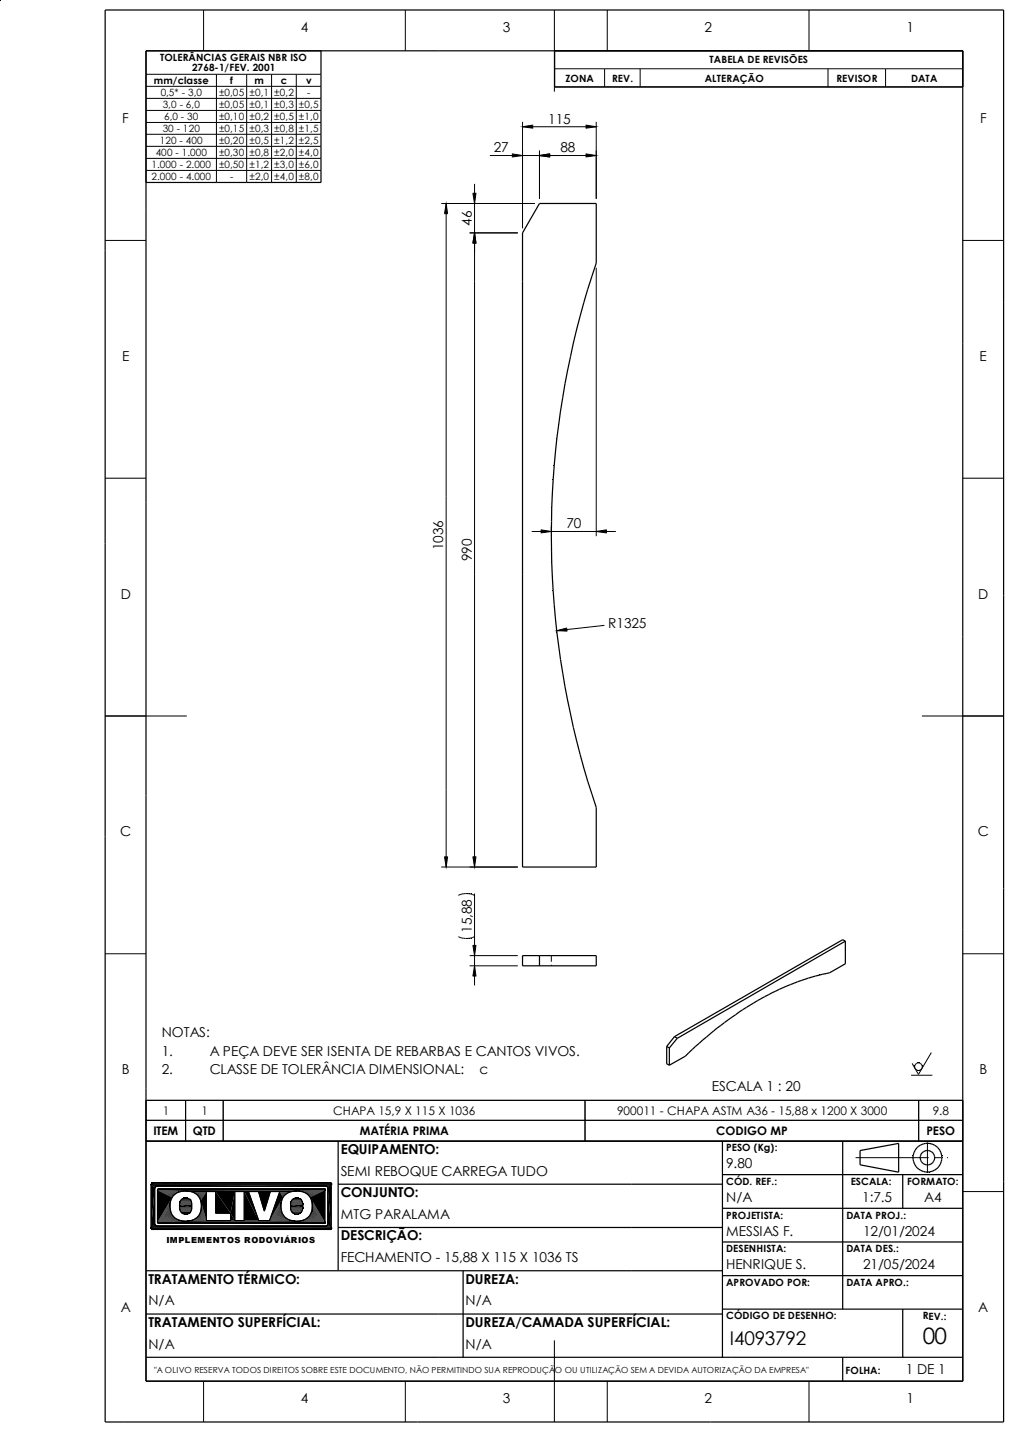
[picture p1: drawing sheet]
<svg xmlns="http://www.w3.org/2000/svg" width="210mm" height="297mm" viewBox="0 0 210 297" stroke-linecap="round" stroke-linejoin="round" font-family="sans-serif">
<g fill="none" stroke="#000" stroke-width=".21">
<path d="M30.3 15.4h36.2M30.3 17.9h36.2M42.2 2.1v8.4M44.9 15.4v22.4M51.1 15.4v22.4M56.3 15.4v22.4M61.4 15.4v22.4M84 2.1v8.4M114.9 2.1v16.9M115 10.5h84.6v7.5h-84.6M115 14.3h84.6M125.3 14.3v3.7"/>
<path d="M125.9 2.1v8.4M132.7 14.3v3.7M167.7 2.1v8.4M171.7 14.3v3.7M183.6 14.3v3.7M30.3 20.4h36.2M30.3 22.9h36.2M30.3 25.4h36.2M30.3 27.9h36.2M30.3 30.4h36.2M30.3 32.9h36.2M30.3 35.3h36.2"/>
<path d="M98.4 38.1v141.7M101.6 32.3h22M106.2 31.9l2.1 .4-2.1 .3zM108.3 26.3l2.1-.3v.6zM108.3 25.3v22M108.3 26.3h15.3M111.8 32.3l2.2-.4v.7zM111.8 31.2v10M121.5 31.9l2.1 .4-2.1 .3zM121.5 26l2.1 .3-2.1 .3zM123.6 25.3v15.9M21.8 49.9h8.5"/>
<path d="M91.5 42.2h19.4M92.5 42.2l.3 2.1h-.6zM92.5 42.2v137.6M97.4 48.3h10M98 40.1h.7l-.3 2.1zM98.4 48.3l.3 2.1h-.7zM123.6 55.5v55.7M199.6 49.9h8.5M21.8 99.2h8.5M199.6 99.2h8.5M110.2 110.2h17.5M112.2 109.9l2.1 .3-2.1 .3z"/>
<path d="M114.3 109.2v.8M123.6 110.2l2.1-.3v.6zM115.4 130.8l2.1-.5 .1 .6zM125.3 129.7l-9.9 1.1M21.8 148.5h16.9M191.1 148.5h17M91.5 179.8h15.9M92.2 177.7h.6l-.3 2.1zM98 177.7h.7l-.3 2.1zM21.8 197.8h8.5M95 194.3l.8 .3h.7h1.2l.7-.3M95 185.7l.8-.3 .7-.1 1.2 .1 .7 .3"/>
<path d="M97.4 198.2h10M98 196.1h.7l-.3 2.1zM98.4 185.3v19.1M114.3 198.2v1.3M199.6 197.8h8.5M97.4 200.3h10M98.4 200.3l.3 2.1h-.7zM114.3 200.1v.2M193.1 218.3l-2.7 4.5-1.3-2.2M30.3 228.2h169.3v8.5h-169.3zM30.3 232.4h169.3M38.5 228.2v8.5"/>
<path d="M46.3 228.2v8.5M121.3 228.2v8.5M188.9 223h4.4M190.5 228.2v8.5M192.3 236.9v6.4M31.3 254.8h.1M31.3 254.7h.1M31.3 245.7h.1M31.3 245.6h.1M31.3 254.7h37.4M31.3 245.6h37.4M31.3 245.7h37.4"/>
<path d="M31.4 254.8h.1M31.4 245.5h.1M31.4 254.8h37.2M31.4 245.5h37.2M31.4 254.9h.1M31.4 245.4h.1M31.4 254.9h37.2M31.4 245.4l-.1 .3M31.4 254.8v.1M31.4 245.4v.1M31.5 254.9h37M31.5 254.9l.2 .1"/>
<path d="M31.5 254.9h.1M31.5 245.4h.1M31.5 255h.1M31.6 245.3h.1M31.6 255h36.9M31.6 255h.1M31.7 255h.1M31.7 245.3l-.3 .1M32.1 246.3h.1M32.1 246.4h.1M32.1 254h.1M32.1 253.9l.1 .2"/>
<path d="M32.1 254v.1M32.1 246.2h.1M32.1 254.1h.1M32.1 246.2v7.8M32.2 246.2h.1M32.2 254.1h.1M32.2 254.1l.2 .2M32.2 246.2h-.1M32.2 254.1v.1M32.2 246.1h.1M32.2 246.1l-.1 .3M32.2 254.2l35.5 .1"/>
<path d="M32.2 246.1v.1M32.3 246.1h.1M32.3 254.2h.1M32.3 246.1h-.1M32.3 254.3h.1M32.4 246h.1M32.4 254.3h.1M32.4 246l-.2 .1M32.6 253.6h.1M32.6 253.5h.1M32.6 246.8h.1M32.6 246.7h.1"/>
<path d="M32.6 247h34.8M32.6 246.7h34.8M32.6 246.8h34.8M32.6 253.4h34.8M32.6 253.6h34.8M32.6 253.5h34.8M32.6 253.5l.1 .2M32.6 246.7v6.9M32.7 253.6h.1M32.7 246.7h.1M32.7 246.7h34.6M32.7 246.7l-.1 .1"/>
<path d="M32.7 253.6v.1M32.7 253.7h.1M32.7 253.7h.2M32.7 246.6v.1M32.8 253.7h.1M32.8 246.6h.1M32.8 253.7h34.4M32.8 246.6h34.4M32.9 253.7h.1M32.9 246.6h.1M32.9 246.6l-.2 .1M35.3 250.8l.2 .7"/>
<path d="M35.3 249.3v1.5M35.5 251.5l.6 1M35.5 248.8l-.2 .5M36.1 252.5l.4 .3M36.1 247.8l-.6 1M36.1 247.8l-.3 .4M36.5 252.8l.6 .3M36.6 247.4l-.5 .4M37.1 253.1l.6 .1M37.2 249.7h2.6M37.2 250.5h2.6M37.2 250.6h2.6"/>
<path d="M37.2 249.8v.7M37.2 250.5l.1 .4M37.3 249.4h2.4M37.3 249.5h2.5M37.3 249.6h2.5M37.3 249.7h2.5M37.3 250.6h2.5M37.3 250.7h2.5l-.1 .3M37.3 250.7h2.5M37.3 250.8h2.5M37.3 250.8h2.4M37.3 250.9h2.4"/>
<path d="M37.3 250.8v.2M37.3 250.9v.2M37.3 249.5v.2M37.3 249.7l-.1 .1M37.3 249.3h2.4M37.3 249.3l-.1 .6h2.6M37.3 251h2.4M37.3 251l.1 .2M37.3 251h.1M37.3 249.4v.1M37.3 249.2h2.3M37.3 249.2h2.4"/>
<path d="M37.3 251.1h2.4M37.3 251.1l.1 .1M37.3 249.2v.2M37.4 249.1h2.2M37.4 249.1h2.2l.1 .1M37.4 251.2h2.2M37.4 249.1l-.1 .2M37.4 251.2l.3 .4M37.4 249.1h.1M37.4 251.2h.1M37.4 249h2.1zM37.4 251.3h2.2"/>
<path d="M37.4 251.3h2.1M37.4 251.2l.1 .2M37.4 249l-.1 .2M37.4 251.2v.1M37.5 251.4h2M37.5 251.4h.1M37.5 248.9v.1M37.5 251.4a1.53 1.53 0 0 0 1.4 .4l.6-.4M37.7 253.2h24.4M37.7 248.7l-.3 .4M37.7 253.2h1.5M37.7 248.8l-.2 .1"/>
<path d="M37.7 248.7v.1M37.8 251.6h.1M37.8 251.6l.1 .1M37.8 248.7h-.1M37.8 248.7h.1M37.8 251.7h.1M37.8 248.6h.1M37.8 247.1l-1.2 .3M37.8 247.1h24.5M37.8 247.1h1.5M37.9 248.6l-.2 .1M37.9 251.7l.6 .1 .6-.1"/>
<path d="M37.9 251.7l.1 .1M37.9 248.6l-.1 .1M38.1 248.5l1 .1M38.1 248.5l-.2 .1M38.8 253.3h22.4M38.8 248.5l.3 .1M38.9 253.2l-.1 .1M39 247.1h.2M39.1 251.7h.1M39.1 248.6l.1 .1M39.2 248.7h.1M39.2 248.7l.4 .3"/>
<path d="M39.3 251.6h.1M39.3 247.1h21.3M39.3 251.6l-.2 .1M39.3 247.1l.6 .1 1 .6M39.3 247.1h.1M39.3 248.8h.1M39.3 251.5h.1M39.4 248.8h.1M39.4 251.5h.1M39.5 248.9h.1M39.5 247.1l3.3 .1M39.5 247.2h3.3"/>
<path d="M39.5 251.3v.1M39.6 249l.1 .3M39.6 249v.2M39.6 251.2l-.1 .2M39.6 251.2l-.1 .1M39.7 249.2l-2.4 .1M39.7 249.2v.1M39.7 251.1l-.1 .1M39.7 249.3h.1M39.7 249.3l.1 .3h-2.5M39.7 251l-.1 .2M39.7 249.3v.2"/>
<path d="M39.7 250.9v.1M39.7 251v.1M39.7 249.5h.1M39.8 250.5h-2.6l.1 .3M39.8 253.1h3M39.8 249.5v1.3M39.8 250.8l-.1 .1M39.9 253.1l-.7 .1M39.9 253.1l-.3 .1M40 247.3h.1M40.1 253h2.7M40.2 247.4l.2 .1"/>
<path d="M40.3 252.9l-.4 .2M40.5 247.5l.4 .3M40.9 247.8l.4 .5M41.2 252.1l-.9 .8M41.3 248.3l.2 .5M41.5 248.8l.2 1.3v.9M41.5 248.8l.2 1v1.2M41.7 251l-.5 1.1M41.7 251l-.2 .5M42.8 247.1v6.1M44.7 247.1v4.5h3.1v1.6h-8.4M48.7 247.1v6.1h1.9v-6.1"/>
<path d="M51.5 247.1l2.1 6.1 6.9-.1M53.6 247.1l1.2 4.1 1.2-4.1M55.9 253.1l4.7 .1M55.9 253h4M58 247.1l-2.1 6.1M58.3 250.8l.2 .7M58.3 249.3v1.5M58.5 251.5l.2 .5M58.5 248.8l-.2 .5M58.7 252l.5 .6 .9 .5M58.7 252l.4 .5 .9 .5M58.8 248.2l-.3 .6"/>
<path d="M59.1 247.8l-.3 .4M59.6 247.4l-.5 .4M60.1 247.2h-2.1M60.1 253.1l.6 .1M60.1 247.2l-.5 .2M60.1 253.1h.1M60.2 249.5h2.5M60.2 249.6h2.5M60.2 249.7h2.6M60.2 250.5h2.6l-.1 .2M60.2 250.5h2.6M60.2 250.6h2.6"/>
<path d="M60.2 250.7h2.6M60.2 250.7h2.5M60.2 250.8h2.5M60.2 249.6v1.2M60.2 250.8l.1 .2M60.2 247.2h-.1M60.3 249.3h2.4M60.3 249.4h2.4h-2.4M60.3 249.4h2.4M60.3 250.8h2.4M60.3 250.9h2.4l-2.4 .1M60.3 251h.1"/>
<path d="M60.3 249.3l-.1 .3M60.3 249.2h2.4M60.3 249.3l-.1 .3h2.6M60.3 251h2.4M60.3 251.1h2.4M60.3 251l.1 .2M60.3 251.1l.1 .1M60.3 249.2v.1M60.3 251v.1M60.3 249.3h.1M60.4 249.1h2.2M60.4 249.2h2.3"/>
<path d="M60.4 251.2h2.2M60.4 251.2h.1M60.4 249.1l-.1 .1M60.4 251.3h2.2M60.4 251.2l2.2 .1M60.4 249.1l-.1 .2M60.4 251.2l.1 .2M60.4 251.2l.7 .6h.8l.4-.2M60.4 249.1h.1M60.5 251.4h2M60.5 247.2h-2.5M60.5 251.4h.1"/>
<path d="M60.5 248.9l-.1 .2M60.6 247.1l-.2 .1M60.6 251.5h.1M60.6 248.8h.1M60.7 251.6h.1M60.7 253.2h-21.5M60.7 248.7l-.2 .3M60.7 253.2h1.4M60.7 253.2h.1M60.8 251.6l.2 .1M60.8 247.1l-.7 .1M60.8 247.1h1.5"/>
<path d="M61 248.6l-.3 .1M61 251.7l.5 .1 .6-.1M61 247.1h-.2M61 248.6h.1M61 251.7v.1M61.1 253.2l.1 .1M61.2 248.5h.6M61.2 248.5l-.2 .1M61.2 248.5l-.5 .2M61.8 248.5l.3 .1M61.8 248.5l.7 .4M62 248.6h.1"/>
<path d="M62.1 248.6l.2 .1M62.1 251.7l-.1 .1M62.3 248.7h.1M62.3 247.1l.6 .1M62.3 251.6l-.2 .1M62.3 248.8h.1M62.4 248.8l.2 .2M62.4 251.4l-.1 .2M62.5 249h-2l-.1 .1M62.5 249h.1M62.5 251.4h-.1M62.5 248.9v.1"/>
<path d="M62.6 249h-2.2l2.2 .1M62.6 249l.1 .3M62.6 249h.1M62.6 251.2v.1M62.6 249v.1M62.6 251.2l-.2 .2M62.6 249.1l.1 .2M62.6 251.2h.1M62.6 251.2l-.1 .2M62.7 251.1h-2.4M62.7 249.2h.1M62.7 251l-.1 .2"/>
<path d="M62.7 249.3v.3M62.7 249.3l.1 .3M62.7 249.6l.1 .3h-2.6M62.7 250.7v.3M62.8 249.6v1.1M62.8 250.7h-.1M62.9 247.2a2.54 2.54 0 0 1 1.6 1.6M62.9 247.2l.9 .5 .5 .5 .2 .6M63.4 252.9l-1.3 .3M64.2 252.1l-.8 .8M64.5 251.6l-.2 .3M64.5 248.8l.2 .7"/>
<path d="M64.7 251l-.5 1.2-.8 .7M64.7 249.5v1.5M64.7 251l-.2 .5M67.1 246.6h.1M67.1 246.6l.2 .1M67.2 253.7h.1M67.2 246.6h.1M67.3 253.7h.1M67.3 246.6h.1M67.3 253.7h-.1M67.3 246.6v.1M67.3 253.6h.1"/>
<path d="M67.3 246.7h.1M67.3 253.6l-34.6 .1M67.3 253.6l-.2 .1M67.3 246.7l.1 .1M67.3 246.7v7M67.4 253.5h.1M67.4 246.7h.1M67.4 246.8h.1M67.4 253.5l-.1 .1M67.6 254.3h.1M67.6 246l.3 .2M67.6 246h.1"/>
<path d="M67.6 246l-35.3 .1M67.7 254.3h.1M67.7 254.2h.1M67.7 246.1h.1M67.8 254.2h.1M67.8 246.1h.1M67.8 254.2l-.2 .1M67.8 254.2l-.1 .1M67.9 254.1h.1M67.9 246.2h.1M67.9 246.2v.2M67.9 254.1l-.1 .1"/>
<path d="M67.9 246.2v.1M67.9 254h.1M67.9 246.3h.1M67.9 246.3v7.8M67.9 246.4h.1M67.9 253.9l-.1 .3M68.3 255h.1M68.3 245.3h.1M68.3 245.3h-36.7M68.3 245.3l.2 .1M68.4 255h.1M68.4 245.3h.1"/>
<path d="M68.5 255h.1M68.5 245.3h.1M68.5 245.3l-37 .1M68.5 255h-.1M68.5 245.3v.1M68.5 245.4h.1M68.5 254.9h.1M68.5 245.4l.2 .3M68.6 254.9h.1M68.6 245.4h.1M68.6 254.9l.1-.2h-37.4l.2 .2M68.6 245.4h-37.1"/>
<path d="M68.6 245.4h-37.2M68.6 254.9l-.3 .1M68.6 254.8h.1M68.6 245.5h.1M68.6 254.8l-.1 .2M68.7 254.7h.1M68.7 245.5h.1M68.7 245.6h.1M68.7 245.7h.1M68.7 245.5v9.3h-37.4M68.7 245.5h-37.4v9.3M177.4 240.1h15.1"/>
<path d="M193.8 240.1h1.3M196.3 240.1h.1M199.6 247.1h8.5M114.9 278v16.9M42.2 286.5v8.4M84 286.5v8.4M125.9 286.5v8.4M167.7 286.5v8.4"/>
<circle cx="190.4" cy="221.2" r=".79"/>
</g>
<g fill="#000">
<path d="M106.2 32.6l-.1 .1zM106.1 32.6v.1zM106.1 31.8l.1 .1zM106.1 31.8h.2zM108.3 26.3l2.1-.3v.6zM106.2 31.9l2.1 .4-2.1 .3zM108.3 32.2l.6 .1zM108.3 32.3h.6zM107.8 26.3l.5 .1zM107.8 26.3l.5-.1zM110.4 26l.1-.1zM110.4 26.6l.1 .1z"/>
<path d="M111.8 32.3l2.2-.4v.7zM111.3 32.3h.5zM111.3 32.3l.5-.1zM114 31.9v-.1zM114 32.6v.1zM121.5 32.6l-.1 .1zM121.4 32.6v.1zM121.4 31.8l.1 .1zM121.5 26.6l-.1 .1zM121.4 26.6v.1zM121.4 25.9l.1 .1zM121.5 26l2.1 .3-2.1 .3z"/>
<path d="M121.5 31.9l2.1 .4-2.1 .3zM123.6 32.2l.6 .1zM123.6 32.3h.6zM123.6 26.2l.6 .1zM123.6 26.3h.6zM92.1 44.4l.1-.1zM92.5 42.2l.3 2.1h-.6zM92.5 41.7l-.1 .5zM92.5 41.7l.1 .5zM92.8 44.3l.1 .1zM98 50.4v.1zM98 40v.1z"/>
<path d="M98 40.1h.7l-.3 2.1zM98.4 48.3l.3 2.1h-.7zM98.4 47.8l-.1 .5zM98.4 47.8l.1 .5zM98.4 42.2v.6zM98.3 42.2l.1 .6zM98.7 50.4l.1 .1zM98.7 40h.1zM98.7 40.1l.1-.1zM122.6 57.2l.1 .1zM117 79.5l.1 .1zM117.6 76.8h.1z"/>
<path d="M118.2 73.9l.1 .1zM118.7 71.1h.2zM119.4 68.3h.1zM120.1 65.5l.2 .1zM120.9 62.7l.1 .1zM114.6 99.5h.1zM114.8 96.6h.1zM115 93.8h.1zM115.3 90.9h.1zM115.7 88.1h.1zM116.1 85.2l.1 .1zM116.5 82.4h.2z"/>
<path d="M112.1 110.6h.1zM112.1 109.8l.1 .1zM112.1 109.8h.1zM112.2 109.9l2.1 .3-2.1 .3zM114.3 110.2h.6zM114.2 111h.1zM114.2 108.1l.1 .1zM114.2 113.9h.1zM114.3 105.3h.1zM114.3 116.8h.1zM114.4 102.4h.1zM114.4 119.6h.1z"/>
<path d="M123.6 110.2l2.1-.3v.6zM123.1 110.2l.5 .1zM123.1 110.2h.5zM125.7 109.8h.1zM125.7 109.9l.1-.1zM125.7 110.5l.1 .1zM114.6 122.5h.1zM114.8 125.4l.1-.1zM115 128.2h.1zM115.4 130.8l2.1-.5 .1 .6zM114.9 130.9l.5-.1zM115.3 131.1h.1z"/>
<path d="M115.7 133.9h.1zM116.1 136.8h.1zM116.5 139.7l.2-.1zM117.5 130.3l.1-.1zM117.6 130.9v.1zM117 142.5h.1zM117.6 145.3h.1zM118.2 148.1h.1zM118.7 150.9h.2zM119.4 153.7h.1zM120.1 156.5h.2zM120.9 159.3h.1z"/>
<path d="M92.1 177.6l.1 .1zM92.2 177.7h.6l-.3 2.1zM92.5 179.8v.6zM92.4 179.8l.1 .6zM92.8 177.6h.1zM92.8 177.7l.1-.1zM98 177.6v.1zM98 177.7h.7l-.3 2.1zM98.4 179.8v.6zM98.3 179.8l.1 .6zM98.7 177.6h.1zM98.7 177.7l.1-.1z"/>
<path d="M122.6 164.8l.1-.1zM98 196v.1zM98 196.1h.7l-.3 2.1zM98.4 198.2v.6zM98.3 198.2l.1 .6zM98.7 196h.1zM98.7 196.1l.1-.1zM98 202.4v.1zM98.4 200.3l.3 2.1h-.7zM98.4 199.8l-.1 .5zM98.4 199.8l.1 .5zM98.7 202.4l.1 .1z"/>
<path d="M142.7 218.3l.1 .1zM143.4 217.6l.1 .1zM144.1 216.9l.1 .1zM144.9 216.3l.1 .1zM144.9 216.2l.1 .2zM145.6 215.6l.1 .1zM146.4 215l.1 .1zM147.1 214.4l.1 .1zM147.9 213.7l.1 .1zM149.4 212.6v.1zM150.1 212l.1 .1zM150.9 211.5h.1z"/>
<path d="M150.9 211.4l.1 .1zM151.6 210.9l.1 .1zM152.4 210.4l.1 .1zM154.7 208.8v.2zM155.4 208.4l.1 .1zM156.2 207.9l.1 .1zM157.7 207l.1 .1zM158.5 206.6v.1zM159.3 206.2v.1zM160.8 205.4v.2zM161.5 205.1l.1 .1zM162.3 204.7v.2z"/>
<path d="M163.1 204.4v.1zM163.8 204.1l.1 .1zM164.5 203.8l.1 .1zM165.3 203.5l.1 .1zM166.1 203.2v.2zM166.8 203l.1 .1zM167.6 202.7v.2zM168.3 202.5l.1 .1zM169 202.3l.1 .1zM169.8 202.1v.2zM171.2 201.8l.1 .1zM189.2 239.7h.1z"/>
<path d="M189.3 239.3l.1 .1zM189.4 238.9l.1 .1zM189.6 238.5l.1 .1zM189.9 221.8l-.1 .1zM189.8 238.2l.1 .1zM190 221.9l-.1 .1zM189.9 220.5l.1 .1zM190.1 237.9l.1 .1zM190.4 237.7h.1zM190.8 221.9l.1 .1zM190.7 237.4l.1 .1zM190.7 239.8l.1 .1z"/>
<path d="M190.8 239.6h.1zM191 221.8l.1 .1zM191.1 237.2v.2zM191 239.1h.1zM191.2 238.9l.1 .1zM191.5 237.1v.1zM191.5 238.7v.1zM191.7 238.6l.1 .1zM191.9 237v.2zM192 238.5v.1zM192.3 237v.2zM192.3 238.5v.1z"/>
<path d="M192.5 238.5v.1zM192.6 238.5l-.1 .1zM192.7 237v.2zM192.8 238.6v.1zM193.1 237.1l-.1 .1zM193.1 238.7l-.1 .1zM193.3 238.9v.1zM193.5 237.2l-.1 .2zM193.4 239.1h.1zM193.5 239.4l.2-.1zM193.7 239.6h.1zM193.8 237.4v.1z"/>
<path d="M193.8 239.9l.1-.1zM194.1 237.7h.1zM194.4 238l.1-.1zM194.6 238.3l.1-.1zM194.9 238.6l.1-.1zM195 239l.2-.1zM195.2 239.4l.1-.1zM195.2 239.7h.2zM31.3 254.6l.8-.5zM31.3 254.6l.8-.6zM31.3 254.6l.9-.4zM31.3 254.6l.9-.5z"/>
<path d="M31.3 254.6l1.1-.3zM31.3 254.6l1-.4zM31.3 245.7l1 .4zM31.3 245.7l1.1 .3zM31.3 245.7l.8 .6zM32.1 253.9l-.8 .7zM31.3 245.7l.8 .5zM31.3 245.7l.8 .7-.8 8.2zM31.3 245.7l.8 .7zM31.3 245.7l.9 .5zM31.3 245.4h.1zM31.5 254.9l-.1 .1z"/>
<path d="M31.4 245.3l.1 .1zM31.3 254.6l.8-.7zM32.1 246.4v7.5l-.8 .7zM32.1 246.4l-.8 8.2zM31.3 245.7l.9 .4zM32.1 246.1l.1 .1zM32.2 254.1l-.1 .1zM32.2 254.2l-.1 .1zM31.3 254.6l1-.3zM32.6 246.8l3.6 1zM32.6 246.8l3.8 .8zM32.6 246.8l3.9 .7z"/>
<path d="M32.6 246.8l4.1 .6zM32.6 246.8l4.3 .5zM32.6 246.8l3.1 1.6-3.1 5.1zM35.6 248.5l-3 5zM35.4 249l-2.8 4.5zM32.6 246.8l3.2 1.4zM35.5 248.7l-2.9 4.8zM32.6 246.8l3.4 1.1zM32.6 253.5l4.4-.5zM32.6 253.5l4.1-.6zM35.3 250l-2.7 3.5zM35.3 249.6l-2.7 3.9z"/>
<path d="M32.6 253.5l2.7-2.5zM35.3 250.7v.1l-2.7 2.7zM32.6 253.5l3-1.6zM32.6 253.5l2.9-1.9 .1 .1zM32.6 253.5l3.8-.8zM32.6 253.5l3.6-.9zM32.6 253.5l3.3-1.2h.1zM32.6 246.6l.1 .1zM32.8 253.7h-.1zM35.3 249.5l-2.7 4zM35.3 250.5l-2.7 3zM35.3 250.4l-2.7 3.1z"/>
<path d="M35.3 250.3l-2.7 3.2zM35.3 250.1l-2.7 3.4zM35.3 249.9l-2.7 3.6zM35.3 249.7l-2.7 3.8zM35.3 249.3l-2.7 4.2zM35.3 249.2l-2.7 4.3zM35.3 250.8l-2.7 2.7zM35.4 249.1l-2.8 4.4zM32.6 253.5l2.7-2.6v.1zM35.4 248.9l-2.8 4.6zM32.6 253.5l2.7-2.3 .1 .1zM35.5 248.8l-2.9 4.7z"/>
<path d="M32.6 253.5l2.8-2.2zM32.6 253.5l2.8-2.1 .1 .1zM35.6 248.6l-3 4.9zM32.6 253.5l2.9-2zM32.6 253.5l3-1.8zM32.6 253.5l3-1.7zM35.7 248.4l-3.1 5.1zM32.6 246.8l3.1 1.5zM32.6 253.5l3.1-1.4zM32.6 246.8l3.2 1.3zM32.6 246.8l3.3 1.2-.1 .1zM32.6 253.5l3.1-1.4h.1z"/>
<path d="M32.6 253.5l3.3-1.3zM32.6 246.8l3.4 1.2zM32.6 253.5l3.3-1.2zM35.9 247.9l.1 .1zM32.6 246.8l3.5 1-.1 .1zM32.6 253.5l3.4-1.1zM32.6 253.5l3.5-1zM36.1 252.5l-.1 .1zM36.1 247.7l.1 .1zM32.6 246.8l3.7 .9zM36.2 247.6l.1 .1zM32.6 253.5l3.7-.8z"/>
<path d="M32.6 253.5l3.9-.7zM32.6 246.8l4 .6zM32.6 253.5l4-.6zM32.6 253.5l4.2-.6zM32.6 246.8l4.2 .6zM32.6 253.5l4.3-.5zM32.6 246.8l4.4 .5zM32.6 253.5l4.5-.4zM37.2 249.9l2.6 .5h-2.6zM37.5 248.9h2zM37.5 251.4h2zM37.4 248.9l.1 .1z"/>
<path d="M37.5 251.5h1.9zM37.5 251.4v.1zM37.6 248.8h1.8zM37.6 251.5h1.8zM37.6 251.5h1.7zM37.6 251.5l-.1 .1zM37.7 248.7l1.6 .1zM37.7 248.8h1.6zM37.7 251.6h1.6zM37.6 248.7l.1 .1zM37.7 248.7h1.6zM37.7 248.7h1.5z"/>
<path d="M37.8 251.6h1.4zM37.8 248.7h1.4zM37.8 251.7h1.4zM37.8 248.6h1.3zM37.8 248.6l1.4 .1zM37.8 251.7h1.3zM37.9 251.7h1.2zM37.9 251.7l1.1 .1zM37.9 248.6h1.2zM38 251.8h1zM37.9 248.6h1.1zM38 251.8h.9z"/>
<path d="M38 248.5h1zM38.1 251.8h.8zM38 248.5h.9zM38.1 248.5h.8zM38.1 251.8h.7zM38.2 251.8h.6zM38.2 251.8h.5zM38.1 248.5h.7zM38.3 251.8h.4zM38.2 248.5h.6zM38.3 248.5h.4zM38.4 251.8h.2z"/>
<path d="M38.4 248.5h.2zM38.4 248.5h.3zM38.4 251.8h.3zM38.3 248.5h.5zM38 248.6h1zM37.8 251.7l1.4-.1zM37.8 251.6h1.5zM37.7 251.6l1.6-.1zM39.4 251.5h.1zM37.5 251.5l2-.1zM37.2 249.9h2.6v.5zM40.3 252.9h.1z"/>
<path d="M40.6 252.7l2.2 .5zM40.6 247.6l2.2-.5zM40.7 247.6h-.1zM40.7 247.7l2.1-.6zM40.7 252.6l2.1 .6zM40.9 247.8l1.9-.7zM40.9 247.9l1.9-.8zM41 247.8l-.1 .1zM41 252.4l1.8 .8zM41.1 248l1.7-.9-1.7 1zM41.1 252.2l1.7 1zM41.1 252.3l1.7 .9-1.8-.9z"/>
<path d="M41.1 248.1l1.7-1zM41.2 248.2l1.6-1.1zM41.3 248.3l1.5-1.2-1.4 1.3zM41.3 252l1.5 1.2zM41.4 251.8l1.4 1.4zM41.3 251.9l1.5 1.3zM41.4 248.4l1.4-1.3zM41.4 251.7l1.4 1.5zM42.8 247.1l-1.3 1.6zM41.5 251.6l1.3 1.6zM42.8 247.1l-1.3 1.7zM41.6 251.4l1.2 1.8z"/>
<path d="M41.6 251.2l1.2 2zM41.6 251.3l1.2 1.9-1.2-1.8zM41.6 249l1.2 4.2zM42.8 247.1l-1.2 1.9zM41.7 251l1.1 2.2zM41.7 250.8l1.1 2.4zM41.7 249.3l1.1 3.9zM41.7 249.5l1.1 3.7zM41.7 250.3l1.1 2.9zM41.7 250.4l1.1 2.8zM41.7 250.6l1.1 2.6zM41.7 249.8l1.1 3.4z"/>
<path d="M41.7 249.9l1.1 3.3zM41.7 250l1.1 3.2zM41.7 250.7l1.1 2.5zM41.7 251.1l1.1 2.1zM41 247.9l1.8-.8zM41.5 251.5l1.3 1.7zM40.8 247.8l2-.7zM41.4 248.5l1.4-1.4-1.4 1.5zM42.8 247.1v6.1l-1.2-4.2zM42.8 247.1l-1.2 1.8-.1-.1zM41.6 249.1l1.2 4.1zM41.7 249.4l1.1 3.8z"/>
<path d="M41.7 249.6l1.1 3.6zM41.7 250.1l1.1 3.1zM40.9 252.5l1.9 .7-2-.6zM41.2 252.1l1.6 1.1-1.7-1zM40.9 252.5l.1-.1 1.8 .8zM40.7 252.6l2.1 .6-2.2-.5zM44.7 247.1l3.1 4.5h-3.1zM44.7 247.1h4l-.9 4.5zM47.8 251.6l.9 1.6h-.9zM47.9 251.5l-.1 .1zM48.7 247.1v6.1l-.9-1.6zM50.6 247.1l3 6.1h-3z"/>
<path d="M53.6 247.1h2.4l-1.2 4.1zM50.6 247.1h.9l2.1 6.1zM55.9 253.2l2.9-1.1zM55.9 253.2l2.6-1.5zM55.9 253.2l2.5-1.8 .1 .1zM55.9 253.2l2.4-2.2 .1 .2zM58.3 250.7l-2.4 2.5zM58.3 250.3l-2.4 2.9zM58.3 249.9l-2.4 3.3zM58.3 249.5l-2.4 3.7zM58.4 249.1l-2.5 4.1zM58.5 248.8l-2.6 4.4z"/>
<path d="M55.9 253.2l3.5-.5zM55.9 253.2l3.2-.7zM55.9 253.2l3-.9zM58.6 248.5l-2.7 4.7zM58 247.1l.7 1.3-2.8 4.8zM56 247.1l-1.2 4.1zM58 247.1l1.3 .6-.1 .1zM58 247.1l1.4 .5zM58 247.1l1.8 .3zM58 247.1l.8 1v.1zM58 247.1l1.1 .8zM58 247.1l.7 1.2z"/>
<path d="M58.3 250.4l-2.4 2.8zM58.3 250.1l-2.4 3.1zM58.3 250l-2.4 3.2zM58.3 249.7l-2.4 3.5zM58.3 250.5v.2l-2.4 2.5zM58.3 249.6l-2.4 3.6zM58.3 249.3l-2.4 3.9zM55.9 253.2l2.4-2.3zM55.9 253.2l2.4-2.4v.1zM58.3 249.2l-2.4 4zM58.4 249l-2.5 4.2zM55.9 253.2l2.5-1.9z"/>
<path d="M55.9 253.2l2.5-2v.1zM58.4 248.9l-2.5 4.3zM58.5 248.7l-2.6 4.5zM55.9 253.2l2.6-1.7zM58.5 248.6l-2.6 4.6zM55.9 253.2l2.6-1.6v.1zM55.9 253.2l2.7-1.3zM58.7 248.4l-2.8 4.8zM58 247.1l.7 1.3zM55.9 253.2l2.7-1.3 .1 .1zM55.9 253.2l2.9-1zM58 247.1l.8 1z"/>
<path d="M58 247.1l1 .9zM58.9 252.3h-.1zM55.9 253.2l3.1-.9zM58 247.1l1.1 .8-.1 .1zM58.9 247.9l.1 .1zM55.9 253.2l3.2-.8zM59 247.8l.1 .1zM58 247.1l1.2 .7zM55.9 253.2l3.3-.6zM55.9 253.2l3.4-.6zM58 247.1l1.4 .5-.1 .1zM58 247.1l1.5 .4z"/>
<path d="M58 247.1l1.6 .3-.1 .1zM58 247.1l1.7 .3zM58 247.1l1.9 .2zM60.2 249.9l2.6 .5h-2.6zM60.5 251.4h2zM60.4 248.9l.1 .1zM60.5 248.9h2zM60.5 251.4h1.9zM60.5 248.8v.1zM60.6 248.8h1.8zM60.6 251.5h1.8zM60.7 248.8h1.7z"/>
<path d="M60.7 251.5h1.6zM60.7 251.5l-.1 .1zM60.7 248.8h1.6zM60.7 251.6h1.6zM60.7 248.7h1.6zM60.7 251.6h1.5zM60.7 248.6v.1zM60.7 248.7h1.5zM60.8 251.6h1.4zM60.8 248.6l1.4 .1zM60.8 251.7h1.4zM60.8 248.6h1.3z"/>
<path d="M60.9 251.7h1.2zM60.9 248.6h1.2zM61 251.7l1 .1zM61 251.8h1zM61 251.7h1.1zM61 248.6h1zM61 251.8h.9zM61 248.5h1zM61.1 251.8h.8zM61 248.5h.9zM61.1 251.8h.7zM61.1 248.5h.8z"/>
<path d="M61.2 251.8h.6zM61.1 248.5h.7zM61.2 251.8h.5zM61.2 248.5h.6zM61.3 251.8h.4zM61.3 248.5h.4zM61.3 251.8h.3zM61.4 251.8h.2zM61.3 248.5h.3zM61.4 248.5h.2zM61.3 248.5h.5zM61 248.6h1.1z"/>
<path d="M60.8 248.7h1.4zM60.8 251.7l1.4-.1zM60.9 251.7h1.3zM60.7 248.7l1.6 .1zM60.7 251.6l1.6-.1zM62.3 251.5l.1 .1zM60.7 251.5h1.7zM62.4 248.8v-.1zM60.5 248.9l1.9-.1zM60.6 251.5l1.8-.1zM62.4 251.4l.1 .1zM62.6 248.8l-.1 .1z"/>
<path d="M60.2 249.9h2.6v.5zM63 253l4.4 .5zM63 247.3l4.4-.5zM63.1 247.3l4.3-.5zM63.2 252.9l4.2 .6zM63.3 247.4l4.1-.6zM63.4 252.9l4 .6zM63.4 247.5l4-.7zM63.5 252.7l3.9 .8zM63.6 247.6l3.8-.8zM63.6 252.7l.1 .1zM63.7 247.6l3.7-.8z"/>
<path d="M63.7 252.6l3.7 .9zM63.7 252.6l.1 .1zM63.8 247.8l3.6-1zM64 252.4l3.4 1.1-3.5-1zM63.9 247.8l3.5-1-3.4 1.1zM63.9 252.5l.1 .1zM64 247.9l3.4-1.1-3.3 1.2zM64.1 252.3l3.3 1.2zM64.1 248l3.3-1.2zM64.1 248.1l.1-.1zM64.2 252.1l3.2 1.4zM64.3 251.9l3.1 1.6z"/>
<path d="M64.3 248.2l3.1-1.4zM64.3 248.3l3.1 5.2zM64.4 251.8l3 1.7zM64.4 248.5l3 5zM64.4 248.6l3 4.9zM64.5 251.6l2.9 1.9zM64.5 248.7l2.9 4.8zM64.6 251.4l2.8 2.1zM64.6 248.9l2.8 4.6zM64.6 251.2l2.8 2.3zM64.6 249.1l2.8 4.4zM64.7 251l2.7 2.5-2.8-2.4z"/>
<path d="M64.7 249.4l2.7 4.1zM64.7 250.7l2.7 2.8-2.7-2.7zM64.7 249.6l2.7 3.9zM64.7 249.9l2.7 3.6zM64.7 250.1l2.7 3.4zM64.7 250.4l2.7 3.1zM67.3 253.6l.1 .1zM67.3 246.7l.1-.1zM64.6 249l2.8 4.5zM64.6 249.3l2.8 4.2zM64.7 249.5l2.7 4zM64.7 249.8l2.7 3.7z"/>
<path d="M64.7 250l2.7 3.5zM64.7 250.3l2.7 3.2-2.7-3.1zM64.7 250.6l2.7 2.9zM64.7 250.8l2.7 2.7zM64.6 251.1l2.8 2.4zM64.6 251.3l2.8 2.2-2.8-2.1zM64.5 251.5l2.9 2zM64.5 251.7l2.9 1.8zM64.3 251.9l.1-.1 3 1.7zM64.3 252l3.1 1.5zM64.2 252.2l3.2 1.3-3.3-1.2zM64 252.4l3.4 1.1z"/>
<path d="M63.8 252.6l3.6 .9zM63.6 252.7l3.8 .8zM63.5 252.8l3.9 .7zM63.3 252.9l4.1 .6zM63.1 253l4.3 .5zM62.9 253.1l4.5 .4zM63.2 247.4l4.2-.6zM63.5 247.5l3.9-.7zM63.8 247.7l3.6-.9zM64.3 248.3l3.1-1.5v6.7zM64.2 248.2l3.2-1.4-3.1 1.4zM64.3 248.4l3.1 5.1z"/>
<path d="M64 247.9l3.4-1.1zM64.5 248.8l2.9 4.7zM64.1 248.1l3.3-1.3zM67.6 246l1.1-.3zM67.6 254.3l1.1 .3zM67.7 254.2l1 .4zM67.7 246.1l1-.4zM67.8 246.1l.9-.4zM67.8 254.2l.9 .4zM67.8 246.2l.9-.5zM67.8 254.1l.9 .5zM67.8 254.1l.1 .1z"/>
<path d="M67.8 246.2l.1-.1zM67.9 246.2l.8-.5zM67.9 254.1l.8 .5zM67.9 246.1v.1zM67.9 246.3l.8-.6zM67.9 254l.8 .6zM68.7 245.7l-.8 .7zM67.9 246.4l.8 8.2-.8-.7zM67.9 253.9l.8 .7zM68.7 245.4h-.1zM68.6 245.5l.1-.1zM68.7 245.7v8.9l-.8-8.2z"/>
<path d="M67.9 246.4l.8 8.2zM67.7 254.3l1 .3zM189.1 240.1h.2zM189.2 240.5h.1zM189.3 240.9h.1zM189.4 241.3h.1zM189.6 241.7l.1-.1zM189.8 242l.1-.1zM190.2 242.2l-.1 .1zM190.5 242.5l-.1 .1zM190.8 242.7l-.1 .1zM190.7 240.4h.1z"/>
<path d="M190.7 240.1h.1zM190.8 240.7l.1-.1zM191.1 242.9v.1zM191.1 241.2v-.1zM191 241.2l.1-.1zM191.2 241.3h.1zM191.5 243v.1zM191.8 241.5l-.1 .1zM191.9 243.1v.1zM192 241.6v.1zM192.3 243.1v.1zM192.3 241.6v.1z"/>
<path d="M192.5 241.6l.1 .1zM192.7 243.1v.1zM192.8 241.5v.1zM193 243l.1 .1zM193.3 241.3v.1zM193.4 242.9l.1 .1zM193.4 241.1l.1 .1zM193.5 240.9h.2zM193.7 240.6l.1 .1zM193.8 242.7v.1zM193.8 240.1h.1zM193.8 240.4h.1z"/>
<path d="M194.1 242.5l.1 .1zM194.4 242.2l.1 .1zM194.6 241.9l.1 .1zM194.9 241.6l.1 .1zM195 241.3h.2zM195.2 240.9h.1zM195.2 240.1h.2zM195.2 240.5h.2z"/>
</g>
<path d="M31.3 254.4h37.4M31.3 245.9h37.4M32.6 253.3h4.9M32.6 247h4.7M40.4 247.3h2.4M55.9 253h3.7M62.7 253.3h4.7M62.7 247h4.7" fill="none" stroke="#000" stroke-width=".38"/>
<path d="M32.6 247.1h4.5M32.6 253.3h4.6M40.5 252.9h2.3M40.5 247.4h2.3M55.9 252.9h3.6M62.7 253.3h4.7M62.9 247.1h4.5" fill="none" stroke="#000" stroke-width=".42"/>
<path d="M32.6 247h4.9M32.6 253.3h4.9M40.3 247.3h2.5M40.3 253h2.5M62.4 253.3h5M62.5 247h4.9" fill="none" stroke="#000" stroke-width=".34"/>
<path d="M32.6 247h5M32.6 253.3h5.2M40.3 253h2.5M55.9 253h3.8M62.1 253.3h5.3M62.3 247h5.1" fill="none" stroke="#000" stroke-width=".3"/>
<g fill="none" stroke="#000" stroke-width=".25">
<path d="M21.8 2.1h186.3v292.8h-186.3zM30.3 10.5h169.3v276h-169.3zM66.5 10.5v27.3h-36.2M115 10.5v7.5h84.6M111.8 42.2h11.8v12.4a175.7 175.7 0 0 0 0 112.9v12.3h-15.3v-131.5zM108.3 198.2h15.3v2.1h-15.3zM111.8 198.2v2.1M175.3 195.2v4.7a12.2 12.2 0 0 1-5.5 2.4 50.9 50.9 0 0 0-12.8 5.3l-3.8 2.3-4.5 3.3-3 2.5-3.6 3.4-3.3 1.8M175.3 195.2l-34.9 20.1M175.3 195.2l-.6-.3-34.9 20.1M138.2 217l.6 .3M138.2 217v3.6l.6 .3"/>
<path d="M138.8 217.3v3.6M139.8 215l-1.6 2M139.8 215l.6 .3M140.4 215.3l-1.6 2M30.3 236.7h169.3M70.1 236.7v26.9M149.8 236.7v44.8M174.7 236.7v34.8M178.3 238.6l8-1.4v5.9l-8-1.5zM32.6 247h5.4M32.6 253.4h5.6M40.2 247.3h2.6"/>
<path d="M40.2 253h2.6M55.9 253h3.9M61.8 253.4h5.6M62.1 247h5.3M70.1 245.6h79.7M70.1 254.6h79.7M149.8 257.6h49.8M149.8 250.6h49.8M149.8 243.6h49.8M187.2 243.6v7M30.3 263.6h119.5M30.3 272.5h119.5"/>
<path d="M96 263.6v17.9M149.8 271.5h49.8M149.8 264.6h49.8M187.2 271.5v10M30.3 281.5h169.3M174.7 281.5v5"/>
<circle cx="192.3" cy="240.1" r="2.99"/>
<circle cx="192.3" cy="240.1" r="1.49"/>
</g>
<text font-size="4.7" x="191.3" y="278.7">00</text>
<text font-size="3.9" x="151.3" y="279">I4093792</text>
<g font-size="2.8">
<text x="62.4" y="6.6">4</text>
<text x="104.2" y="6.6">3</text>
<text x="146" y="6.6">2</text>
<text x="187.9" y="6.6">1</text>
<text x="25.4" y="25.6">F</text>
<text x="113.7" y="25.7">115</text>
<text x="203.2" y="25.6">F</text>
<text x="102.4" y="31.6">27</text>
<text x="116.2" y="31.6">88</text>
<text x="97.8" y="46.8" transform="rotate(-90 97.8 46.8)">46</text>
<text x="25.3" y="74.9">E</text>
<text x="203.1" y="74.9">E</text>
<text x="117.4" y="109.6">70</text>
<text x="91.9" y="114.1" transform="rotate(-90 91.9 114.1)">1036</text>
<text x="97.8" y="116.4" transform="rotate(-90 97.8 116.4)">990</text>
<text x="25" y="124.2">D</text>
<text x="202.8" y="124.2">D</text>
<text x="126.1" y="130.2">R1325</text>
<text x="24.9" y="173.5">C</text>
<text x="202.7" y="173.5">C</text>
<text x="97.8" y="193.5" transform="rotate(-90 97.8 193.5)">15,88</text>
<text x="33.5" y="215.1">NOTAS:</text>
<text x="33.5" y="219">1.</text>
<text x="43.5" y="219">A PEÇA DEVE SER ISENTA DE REBARBAS E CANTOS VIVOS.</text>
<text x="25.2" y="222.8">B</text>
<text x="33.5" y="222.8">2.</text>
<text x="43.5" y="222.8">CLASSE DE TOLERÂNCIA DIMENSIONAL:</text>
<text x="99.4" y="222.8">c</text>
<text x="147.6" y="226.4">ESCALA 1 : 20</text>
<text x="203.1" y="222.8">B</text>
<text x="70.7" y="239.4">EQUIPAMENTO:</text>
<text x="70.7" y="243.8">SEMI REBOQUE CARREGA TUDO</text>
<text x="150.6" y="242.3">9.80</text>
<text x="70.7" y="248.3">CONJUNTO:</text>
<text x="150.6" y="249.3">N/A</text>
<text x="178.7" y="249.3">1:7.5</text>
<text x="191.6" y="249.3">A4</text>
<text x="70.7" y="252.8">MTG PARALAMA</text>
<text x="70.7" y="257.3">DESCRIÇÃO:</text>
<text x="150.6" y="256.3">MESSIAS F.</text>
<text x="178.9" y="256.3">12/01/2024</text>
<text x="70.7" y="261.7">FECHAMENTO - 15,88 X 115 X 1036 TS</text>
<text x="150.6" y="263.3">HENRIQUE S.</text>
<text x="178.9" y="263.3">21/05/2024</text>
<text x="30.8" y="266.2">TRATAMENTO TÉRMICO:</text>
<text x="96.5" y="266.2">DUREZA:</text>
<text x="25" y="272.1">A</text>
<text x="30.8" y="275.2">TRATAMENTO SUPERFÍCIAL:</text>
<text x="30.8" y="270.7">N/A</text>
<text x="96.5" y="275.2">DUREZA/CAMADA SUPERFÍCIAL:</text>
<text x="96.5" y="270.7">N/A</text>
<text x="202.8" y="272.1">A</text>
<text x="30.8" y="279.7">N/A</text>
<text x="96.5" y="279.7">N/A</text>
<text x="187.8" y="284.9">1 DE 1</text>
<text x="62.4" y="291">4</text>
<text x="104.2" y="291">3</text>
<text x="146" y="291">2</text>
<text x="187.9" y="291">1</text>
</g>
<g font-size="2.5">
<text x="33.7" y="231.2">1</text>
<text x="41.7" y="231.2">1</text>
<text x="69.1" y="231.2">CHAPA 15,9 X 115 X 1036</text>
<text x="127.9" y="231.2">900011 - CHAPA ASTM A36 - 15,88 x 1200 X 3000</text>
<text x="193.4" y="231.2">9.8</text>
<text x="31.8" y="235.4">ITEM</text>
<text x="40" y="235.4">QTD</text>
<text x="74.6" y="235.4">MATÉRIA PRIMA</text>
<text x="148.5" y="235.4">CODIGO MP</text>
<text x="192.1" y="235.4">PESO</text>
</g>
<g font-size="2.1">
<text x="31.9" y="17.4">mm/classe</text>
<text x="33.2" y="12.7">TOLERÂNCIAS GERAIS NBR ISO</text>
<text x="39.8" y="14.8">2768-1/FEV. 2001</text>
<text x="47.7" y="17.4">f</text>
<text x="52.8" y="17.4">m</text>
<text x="58.2" y="17.4">c</text>
<text x="63.5" y="17.4">v</text>
<text x="117.2" y="16.9">ZONA</text>
<text x="126.9" y="16.9">REV.</text>
<text x="146.1" y="16.9">ALTERAÇÃO</text>
<text x="147.1" y="13.2">TABELA DE REVISÕES</text>
<text x="173.4" y="16.9">REVISOR</text>
<text x="188.9" y="16.9">DATA</text>
<text x="33.3" y="19.9">0,5* - 3,0</text>
<text x="33.7" y="22.4">3,0 - 6,0</text>
<text x="45.4" y="19.9">±0,05</text>
<text x="45.4" y="22.4">±0,05</text>
<text x="51.7" y="19.9">±0,1</text>
<text x="51.7" y="22.4">±0,1</text>
<text x="56.9" y="19.9">±0,2</text>
<text x="56.9" y="22.4">±0,3</text>
<text x="62" y="22.4">±0,5</text>
<text x="63.7" y="19.9">-</text>
<text x="33.1" y="29.9">120 - 400</text>
<text x="33.7" y="27.4">30 - 120</text>
<text x="34" y="24.9">6,0 - 30</text>
<text x="45.4" y="24.9">±0,10</text>
<text x="45.4" y="27.4">±0,15</text>
<text x="45.4" y="29.9">±0,20</text>
<text x="51.7" y="24.9">±0,2</text>
<text x="51.7" y="27.4">±0,3</text>
<text x="51.7" y="29.9">±0,5</text>
<text x="56.9" y="24.9">±0,5</text>
<text x="56.9" y="27.4">±0,8</text>
<text x="56.9" y="29.9">±1,2</text>
<text x="62" y="27.4">±1,5</text>
<text x="62" y="24.9">±1,0</text>
<text x="62" y="29.9">±2,5</text>
<text x="31.4" y="34.9">1.000 - 2.000</text>
<text x="32.3" y="32.4">400 - 1.000</text>
<text x="45.4" y="32.4">±0,30</text>
<text x="45.4" y="34.9">±0,50</text>
<text x="51.7" y="32.4">±0,8</text>
<text x="51.7" y="34.9">±1,2</text>
<text x="56.9" y="32.4">±2,0</text>
<text x="56.9" y="34.9">±3,0</text>
<text x="62" y="34.9">±6,0</text>
<text x="62" y="32.4">±4,0</text>
<text x="31.4" y="37.4">2.000 - 4.000</text>
<text x="47.7" y="37.4">-</text>
<text x="51.7" y="37.4">±2,0</text>
<text x="56.9" y="37.4">±4,0</text>
<text x="62" y="37.4">±8,0</text>
<text x="150.6" y="238.8">PESO (Kg):</text>
<text x="150.6" y="245.8">CÓD. REF.:</text>
<text x="176.4" y="245.8">ESCALA:</text>
<text x="188" y="245.8">FORMATO:</text>
<text x="150.6" y="252.7">PROJETISTA:</text>
<text x="175.5" y="252.7">DATA PROJ.:</text>
<text x="150.6" y="259.7">DESENHISTA:</text>
<text x="175.5" y="259.7">DATA DES.:</text>
<text x="150.6" y="266.7">APROVADO POR:</text>
<text x="175.5" y="266.7">DATA APRO.:</text>
<text x="150.6" y="273.6">CÓDIGO DE DESENHO:</text>
<text x="191.3" y="273.6">REV.:</text>
<text x="175.3" y="284.9">FOLHA:</text>
</g>
<g font-size="1.7">
<text x="34.5" y="257.9">IMPLEMENTOS RODOVIÁRIOS</text>
<text x="32" y="284.7">&quot;A OLIVO RESERVA TODOS DIREITOS SOBRE ESTE DOCUMENTO, NÃO PERMITINDO SUA REPRODUÇÃ</text>
<text x="115.1" y="284.7">O OU UTILIZAÇÃO SEM A DEVIDA AUTORIZAÇÃO DA EMPRESA&quot;</text>
</g>
</svg>
